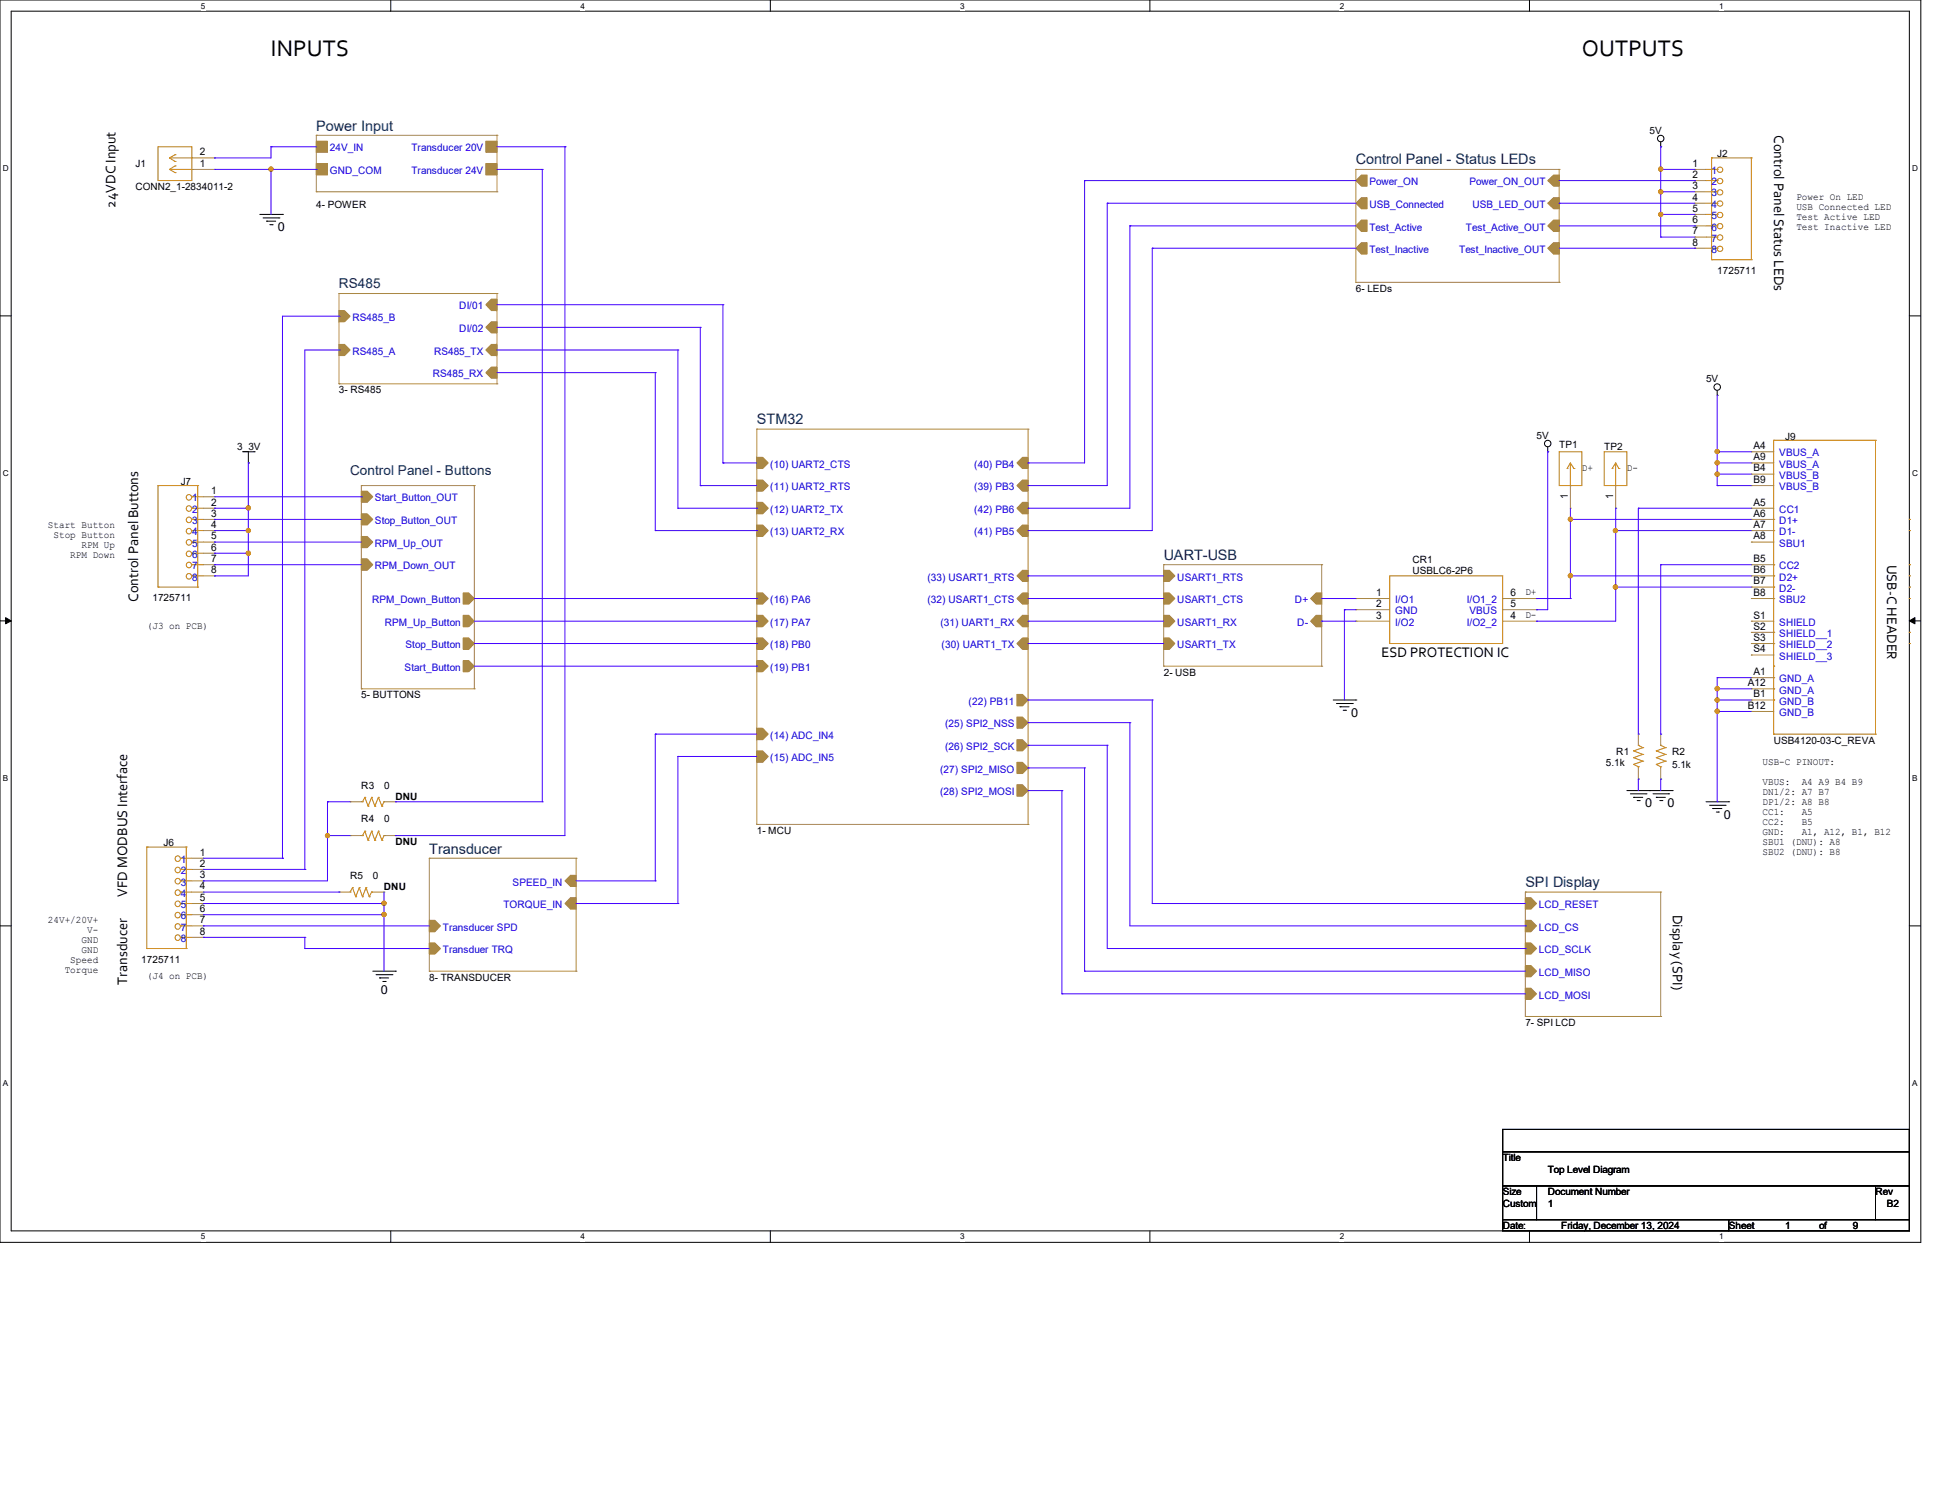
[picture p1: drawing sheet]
<svg xmlns="http://www.w3.org/2000/svg" width="279mm" height="216mm" viewBox="0 0 279 216" stroke-linecap="round" stroke-linejoin="round" font-family="sans-serif">
<path d="M0 0h276.4v178.8h-276.4zM1.6 1.6h273.1v175.6h-273.1z" fill="none" stroke="#000" stroke-width=".14"/>
<g fill="#fff">
<path d="M28.9 .2h.6v1.3h-.6z"/>
<path d="M28.9 177.3h.6v1.3h-.6z"/>
</g>
<path d="M56.2 0v1.6M56.2 177.2v1.6" fill="none" stroke="#000" stroke-width=".14"/>
<g fill="#fff">
<path d="M83.5 .2h.6v1.3h-.6z"/>
<path d="M83.5 177.3h.6v1.3h-.6z"/>
</g>
<path d="M110.8 0v1.6M110.8 177.2v1.6" fill="none" stroke="#000" stroke-width=".14"/>
<g fill="#fff">
<path d="M138.1 .2h.6v1.3h-.6z"/>
<path d="M138.1 177.3h.6v1.3h-.6z"/>
</g>
<path d="M165.4 0v1.6M165.4 177.2v1.6" fill="none" stroke="#000" stroke-width=".14"/>
<g fill="#fff">
<path d="M192.7 .2h.6v1.3h-.6z"/>
<path d="M192.7 177.3h.6v1.3h-.6z"/>
</g>
<path d="M220 0v1.6M220 177.2v1.6" fill="none" stroke="#000" stroke-width=".14"/>
<g fill="#fff">
<path d="M247.4 .2h.5v1.3h-.5z"/>
<path d="M247.4 177.3h.5v1.3h-.5z"/>
<path d="M.4 23.5h.8v1.3h-.8z"/>
<path d="M275.1 23.5h.8v1.3h-.8z"/>
<path d="M.4 67.4h.8v1.3h-.8z"/>
<path d="M275.1 67.4h.8v1.3h-.8z"/>
</g>
<path d="M0 45.5h1.6M274.7 45.5h1.6" fill="none" stroke="#000" stroke-width=".14"/>
<g fill="#fff">
<path d="M.4 111.3h.7v1.3h-.7z"/>
<path d="M275.1 111.3h.7v1.3h-.7z"/>
</g>
<path d="M0 89.4h1.6M274.7 89.4h1.6" fill="none" stroke="#000" stroke-width=".14"/>
<path d="M.8 88.9l.8 .5-.8 .4zM274.7 89.4l.8-.5v.9z" fill="#000" stroke="#000" stroke-width=".14"/>
<g fill="#fff">
<path d="M.4 155.2h.7v1.3h-.7z"/>
<path d="M275.1 155.2h.7v1.3h-.7z"/>
</g>
<g fill="none" stroke="#000" stroke-width=".14">
<path d="M37.4 30.9h3.2M37.8 31.4h2.3M38.4 31.8h.1M38.4 31.8h1.3M38.8 32.3h.4M39.2 32.3h.1M40.1 31.4h.1M40.6 30.9h.1M238.9 21.1h.1M238.9 20.4v.7M247.1 56.9h.1M247.1 56.2v.7"/>
<path d="M34.9 65h1.7M35.7 66.6h.1M35.7 65v1.6M36.6 65h.1M222.7 65h.1M222.7 64.3v.7M191.8 100.8h3.3M192.3 101.3h2.3M192.8 101.7h.1M192.8 101.7h1.3M193.3 102.2h.3M193.6 102.2h.1"/>
<path d="M194.6 101.3h.1M195.1 100.8h.1M234.1 113.8h6.5M234.6 114.3h2.2M235 114.8h.1M235 114.8h1.3M235.5 115.2h.3M235.8 115.2h.1M236.8 114.3h.1M237.3 113.8h.1M237.8 114.3h2.3M238.3 114.8h.1"/>
<path d="M238.3 114.8h1.3M238.8 115.2h.3M239.1 115.2h.1M240.1 114.3h.1M240.6 113.8h.1M245.4 115.4h3.3M246 115.9h2.2M246.4 116.4h.1M246.4 116.4h1.3M246.9 116.9h.3M247.2 116.9h.1M248.2 115.9h.1"/>
<path d="M248.7 115.4h.1M0 133.3h1.6M53.6 139.8h3.3M56.9 139.8h.1M274.7 133.3h1.6M54.1 140.3h2.3M54.6 140.8h.1M54.6 140.8h1.3M55.1 141.3h.3M55.4 141.3h.1M56.4 140.3h.1M216.2 162.6h58.5v3.2h-58.5z"/>
<path d="M216.2 165.8h58.5v4.9h-58.5zM216.2 170.7h4.9v4.9h-4.9zM216.2 175.6h32.5v1.6h-32.5zM221.1 170.7h48.7v4.9h-48.7zM248.7 175.6h26v1.6h-26zM269.8 170.7h4.9v4.9h-4.9z"/>
<circle cx="238.9" cy="19.9" r=".47"/>
<circle cx="247.1" cy="55.7" r=".47"/>
<circle cx="222.7" cy="63.8" r=".47"/>
</g>
<g fill="none" stroke="#cc8006" stroke-width=".14">
<path d="M22.7 21.1h4.9v4.9h-4.9zM24.4 24.4h3.2M24.4 22.7h3.2M24.4 24.4l.8 .4M24.4 22.7l.8 .5M25.2 24.8h.1M25.2 23.2h.1M25.2 23.9h.1M25.2 22.3h.1M25.2 23.9l-.8 .5M25.2 22.3l-.8 .4M27.6 24.4h.1"/>
<path d="M27.6 22.7h.1M245.4 24.4h1.7M245.4 26h1.7M245.4 27.6h1.7M245.4 29.3h1.7M245.4 30.9h1.7M245.4 32.5h1.7M245.4 34.1h1.7M245.4 35.7h1.7M246.3 22.7h.1M246.3 37.4h.1M246.3 22.7h5.7"/>
<path d="M246.3 22.7v14.7M246.3 37.4h5.7M247.1 24.4h.1M247.1 26h.1M247.1 27.6h.1M247.1 29.3h.1M247.1 30.9h.1M247.1 32.5h.1M247.1 34.1h.1M247.1 35.7h.1M252 37.4h.1M252 22.7h.1"/>
<path d="M252 22.7v14.7M22.7 69.9h.1M22.7 69.9h5.7M22.7 69.9v14.6M27.6 71.5h.1M27.6 73.2h.1M27.6 74.8h.1M27.6 76.4h.1M27.6 78h.1M27.6 79.6h.1M27.6 71.5h1.7M27.6 73.2h1.7"/>
<path d="M27.6 74.8h1.7M27.6 76.4h1.7M27.6 78h1.7M27.6 79.6h1.7M28.4 69.9h.1M28.4 69.9v14.6M224.3 65h3.3v4.9h-3.3zM225.5 67.4h.1M225.9 69.9h.1M225.9 66.6v3.3M225.9 66.6l-.4 .8M225.9 66.6l.5 .8"/>
<path d="M226.4 67.4h.1M230.8 65h3.3v4.9h-3.3zM231.9 67.4h.1M232.5 69.9h.1M232.5 66.6v3.3M232.5 66.6l-.6 .8M232.5 66.6l.4 .8M232.9 67.4h.1M255.2 63.4h.1M255.2 74.8h.1M255.2 76.4h.1M255.2 63.4h14.6"/>
<path d="M255.2 63.4v42.3M269.8 63.4h.1M269.8 63.4v42.3M274.7 74.8h.1M274.7 76.4h.1M22.7 84.5h.1M22.7 84.5h5.7M27.6 81.3h.1M27.6 82.9h.1M27.6 81.3h1.7M27.6 82.9h1.7M28.4 84.5h.1"/>
<path d="M199.9 82.9h16.3v9.7h-16.3zM255.2 91h.1M255.2 82.9h.1M255.2 81.3h.1M255.2 86.1h.1M255.2 84.5h.1M255.2 95.9h.1M255.2 92.6h.1M255.2 97.5h.1M255.2 99.1h.1M274.7 91h.1M274.7 84.5h.1"/>
<path d="M274.7 86.1h.1M274.7 81.3h.1M274.7 82.9h.1M274.7 92.6h.1M52 115.4h.2M52.2 115.4h.1M52.5 114.8h.1M52.5 119.6h.1M52.5 114.8l-.3 .6M52.5 114.8l.5 1.2M52.5 119.6l-.3 .7M52.5 119.6l.5 1.3"/>
<path d="M53 116h.1M53.5 114.8h.1M53.5 119.6h.1M53.5 114.8l-.5 1.2M53.5 114.8l.4 1.2M53.5 119.6l-.5 1.3M53.5 119.6l.4 1.3M53.9 116h.1M54.4 114.8h.1M54.4 119.6h.1M54.4 114.8l-.5 1.2M54.4 114.8l.5 1.2"/>
<path d="M54.4 119.6l-.5 1.3M54.4 119.6l.5 1.3M54.9 116h.1M55.2 115.4h.1M55.2 115.4l-.3 .6M235 110h.1M235 109.1h.1M235 108.1h.1M235 110l.7 .4M235 109.1l1.3 .5M235 108.1l1.3 .5M235.7 107.3h.1"/>
<path d="M235.7 110.4h.1M235.7 107.3l.6 .3M235.7 110.4v.1M236.3 109.6h.1M236.3 108.6h.1M236.3 107.6h.1M236.3 109.6l-1.3 .4M236.3 108.6l-1.3 .5M236.3 107.6l-1.3 .5M238.3 110h.1M238.3 109.1h.1M238.3 108.1h.1"/>
<path d="M238.3 110l.6 .4M238.3 109.1l1.3 .5M238.3 108.1l1.3 .5M238.9 107.3h.1M238.9 110.4h.1M238.9 107.3l.7 .3M238.9 110.4v.1M239.6 109.6h.1M239.6 108.6h.1M239.6 107.6h.1M239.6 109.6l-1.3 .4M239.6 108.6l-1.3 .5"/>
<path d="M239.6 107.6l-1.3 .5M255.2 105.7h.1M255.2 100.8h.1M255.2 105.7h14.6M269.8 105.7h.1M21.1 136.5h.1M21.1 121.9h.1M21.1 121.9h5.7M21.1 136.5h5.7M21.1 121.9v14.6M26 123.5h.1M26 125.1h.1"/>
<path d="M26 126.8h.1M26 128.4h.1M26 130h.1M26 131.7h.1M26 133.3h.1M26 134.9h.1M26 123.5h1.6M26 125.1h1.6M26 126.8h1.6M26 128.4h1.6M26 130h1.6M26 131.7h1.6"/>
<path d="M26 133.3h1.6M26 134.9h1.6M26.8 121.9h.1M26.8 136.5h.1M26.8 121.9v14.6M50.4 128.4h.1M50.7 127.8h.1M50.7 127.8l.5 1.3M50.7 127.8l-.3 .6M51.2 129.1h.1M51.7 127.8h.1M51.7 127.8l.5 1.3"/>
<path d="M51.7 127.8l-.5 1.3M52 120.3h.2M52.2 129.1h.1M52.2 120.3h.1M52.7 127.8h.1M52.7 127.8l.4 1.3M52.7 127.8l-.5 1.3M53 120.9h.1M53.1 129.1h.1M53.5 128.4h.1M53.5 128.4l-.4 .7M53.9 120.9h.1"/>
<path d="M54.9 120.9h.1M55.2 120.3h.1M55.2 120.3l-.3 .6"/>
<circle cx="247.5" cy="34.2" r=".39"/>
<circle cx="247.5" cy="35.8" r=".39"/>
<circle cx="247.5" cy="27.7" r=".39"/>
<circle cx="247.5" cy="30.9" r=".39"/>
<circle cx="247.5" cy="32.6" r=".39"/>
<circle cx="247.5" cy="24.4" r=".39"/>
<circle cx="247.5" cy="26.1" r=".39"/>
<circle cx="247.5" cy="29.3" r=".39"/>
<circle cx="27.2" cy="79.7" r=".39"/>
<circle cx="27.2" cy="76.5" r=".39"/>
<circle cx="27.2" cy="71.6" r=".39"/>
<circle cx="27.2" cy="73.2" r=".39"/>
<circle cx="27.2" cy="78.1" r=".39"/>
<circle cx="27.2" cy="74.8" r=".39"/>
<circle cx="27.2" cy="81.3" r=".39"/>
<circle cx="27.2" cy="83" r=".39"/>
<circle cx="25.6" cy="135" r=".39"/>
<circle cx="25.6" cy="123.6" r=".39"/>
<circle cx="25.6" cy="128.5" r=".39"/>
<circle cx="25.6" cy="125.2" r=".39"/>
<circle cx="25.6" cy="130.1" r=".39"/>
<circle cx="25.6" cy="126.8" r=".39"/>
<circle cx="25.6" cy="133.4" r=".39"/>
<circle cx="25.6" cy="131.7" r=".39"/>
</g>
<g fill="none" stroke="#a84" stroke-width=".14">
<path d="M45.5 19.5h.1M45.5 19.5h26M45.5 19.5v8.1M71.5 19.5h.1M71.5 19.5v8.1M27.6 24.4h3.3M27.6 22.7h3.3M30.9 24.4h.1M30.9 22.7h.1M45.5 27.6h.1M45.5 27.6h26M71.5 27.6h.1"/>
<path d="M195.1 24.4h.1M195.1 24.4h29.2M195.1 24.4v16.2M224.3 24.4h.1M224.3 24.4v16.2M243.8 24.4h.1M243.8 26h.1M243.8 27.6h.1M243.8 29.3h.1M243.8 30.9h.1M243.8 32.5h.1M243.8 34.1h.1"/>
<path d="M243.8 35.7h.1M243.8 24.4h1.6M243.8 27.6h1.6M243.8 26h1.6M243.8 29.3h1.6M243.8 30.9h1.6M243.8 32.5h1.6M243.8 34.1h1.6M243.8 35.7h1.6M48.8 55.2h.1M48.8 42.2h.1M48.8 42.2h22.7"/>
<path d="M48.8 55.2h22.7M48.8 42.2v13M71.5 42.2h.1M71.5 55.2h.1M71.5 42.2v13M195.1 40.6h.1M195.1 40.6h29.2M224.3 40.6h.1M29.3 74.8h1.6M29.3 73.2h1.6M29.3 78h1.6M29.3 76.4h1.6"/>
<path d="M29.3 71.5h1.6M29.3 79.6h1.6M30.9 71.5h.1M30.9 73.2h.1M30.9 74.8h.1M30.9 76.4h.1M30.9 78h.1M30.9 79.6h.1M52 69.9h.1M52 69.9h16.2M52 69.9v29.2M68.2 69.9h.1"/>
<path d="M68.2 69.9v29.2M108.9 61.8h.1M108.9 61.8h39M108.9 61.8v56.9M147.9 61.8h.1M147.9 61.8v56.9M225.9 73.2h.1M225.9 69.9v3.3M232.5 73.2h.1M232.5 69.9v3.3M252 65h.1M252 74.8h.1"/>
<path d="M252 73.2h.1M252 78h.1M252 76.4h.1M252 68.2h.1M252 66.6h.1M252 69.9h.1M252 65h3.2M252 74.8h3.2M252 73.2h3.2M252 78h3.2M252 76.4h3.2M252 68.2h3.2"/>
<path d="M252 66.6h3.2M252 69.9h3.2M29.3 82.9h1.6M29.3 81.3h1.6M30.9 81.3h.1M30.9 82.9h.1M52 99.1h.1M52 99.1h16.2M68.2 99.1h.1M167.4 95.9h.1M167.4 81.3h.1M167.4 81.3h22.8"/>
<path d="M167.4 95.9h22.8M167.4 81.3v14.6M190.2 81.3h.1M190.2 95.9h.1M190.2 81.3v14.6M195.1 86.1h.1M195.1 87.8h.1M195.1 89.4h.1M195.1 89.4h4.8M195.1 86.1h4.8M195.1 87.8h4.8M216.2 89.4h4.9"/>
<path d="M216.2 86.1h4.9M216.2 87.8h4.9M221.1 89.4h.1M221.1 87.8h.1M221.1 86.1h.1M252 97.5h.1M252 89.4h.1M252 82.9h.1M252 81.3h.1M252 86.1h.1M252 84.5h.1M252 99.1h.1"/>
<path d="M252 91h.1M252 92.6h.1M252 94.3h.1M252 97.5h3.2M252 89.4h3.2M252 82.9h3.2M252 81.3h3.2M252 86.1h3.2M252 84.5h3.2M252 99.1h3.2M252 91h3.2M252 92.6h3.2"/>
<path d="M252 94.3h3.2M50.4 115.4h.1M50.4 115.4h1.6M55.2 115.4h1.7M56.9 115.4h.1M108.9 118.7h.1M108.9 118.7h39M147.9 118.7h.1M235.7 105.7h.1M235.7 112.1h.1M235.7 105.7v1.6M235.7 110.5v1.6"/>
<path d="M238.9 105.7h.1M238.9 112.1h.1M238.9 105.7v1.6M238.9 110.5v1.6M252 100.8h.1M252 102.4h.1M252 100.8h3.2M252 102.4h3.2M27.6 128.4h1.7M27.6 123.5h1.7M27.6 125.1h1.7M27.6 126.8h1.7"/>
<path d="M27.6 130h1.7M27.6 131.7h1.7M27.6 133.3h1.7M27.6 134.9h1.7M29.3 123.5h.1M29.3 125.1h.1M29.3 126.8h.1M29.3 128.4h.1M29.3 130h.1M29.3 131.7h.1M29.3 133.3h.1M29.3 134.9h.1"/>
<path d="M48.8 128.4h.1M48.8 128.4h1.6M50.4 120.3h.1M50.4 120.3h1.6M53.6 128.4h1.6M55.2 128.4h.1M55.2 120.3h1.7M56.9 120.3h.1M61.8 139.8h.1M61.8 123.5h.1M61.8 123.5h21.1M61.8 139.8h21.1"/>
<path d="M61.8 123.5v16.3M82.9 123.5h.1M82.9 139.8h.1M82.9 123.5v16.3M219.5 128.4h.1M219.5 128.4h19.4M219.5 128.4v17.9M238.9 128.4h.1M238.9 128.4v17.9M219.5 146.3h.1M219.5 146.3h19.4M238.9 146.3h.1"/>
</g>
<g fill="#a84" stroke="#a84" stroke-width=".14">
<path d="M108.9 65.8h.8l.8 .8-.8 .8h-.8z" fill-rule="evenodd"/>
<path d="M108.9 69.1h.8l.8 .8-.8 .8h-.8z" fill-rule="evenodd"/>
<path d="M108.9 72.3h.8l.8 .9-.8 .8h-.8z" fill-rule="evenodd"/>
<path d="M108.9 75.6h.8l.8 .8-.8 .8h-.8z" fill-rule="evenodd"/>
<path d="M146.3 92.6l.8-.8h.8v1.7h-.8z" fill-rule="evenodd"/>
<path d="M147.1 88.6h.8v1.6h-.8l-.8-.8z" fill-rule="evenodd"/>
<path d="M147.1 85.3h.8v1.7h-.8l-.8-.9z" fill-rule="evenodd"/>
<path d="M147.1 82.1h.8v1.6h-.8l-.8-.8z" fill-rule="evenodd"/>
<path d="M147.1 69.1h.8v1.6h-.8l-.8-.8z" fill-rule="evenodd"/>
<path d="M147.1 65.8h.8v1.6h-.8l-.8-.8z" fill-rule="evenodd"/>
<path d="M147.1 75.6h.8v1.6h-.8l-.8-.8z" fill-rule="evenodd"/>
<path d="M147.1 72.3h.8v1.7h-.8l-.8-.8z" fill-rule="evenodd"/>
<path d="M108.9 104.8h.8l.8 .9-.8 .8h-.8z" fill-rule="evenodd"/>
<path d="M108.9 108.1h.8l.8 .8-.8 .8h-.8z" fill-rule="evenodd"/>
<path d="M146.3 106.5h.8l.8 .8-.8 .8h-.8z" fill-rule="evenodd"/>
<path d="M146.3 103.2h.8l.8 .8-.8 .8h-.8z" fill-rule="evenodd"/>
<path d="M146.3 109.7h.8l.8 .8-.8 .8h-.8z" fill-rule="evenodd"/>
<path d="M146.3 112.9h.8l.8 .9-.8 .8h-.8z" fill-rule="evenodd"/>
<path d="M146.3 99.9h.8l.8 .9-.8 .8h-.8z" fill-rule="evenodd"/>
<path d="M108.9 85.3h.8l.8 .8-.8 .9h-.8z" fill-rule="evenodd"/>
<path d="M108.9 88.6h.8l.8 .8-.8 .8h-.8z" fill-rule="evenodd"/>
<path d="M108.9 91.8h.8l.8 .8-.8 .9h-.8z" fill-rule="evenodd"/>
<path d="M108.9 95.1h.8l.8 .8-.8 .8h-.8z" fill-rule="evenodd"/>
<path d="M219.5 129.2h.8l.8 .8-.8 .9h-.8z" fill-rule="evenodd"/>
<path d="M219.5 132.5h.8l.8 .8-.8 .8h-.8z" fill-rule="evenodd"/>
<path d="M219.5 135.7h.8l.8 .8-.8 .8h-.8z" fill-rule="evenodd"/>
<path d="M219.5 142.2h.8l.8 .8-.8 .8h-.8z" fill-rule="evenodd"/>
<path d="M219.5 139h.8l.8 .8-.8 .8h-.8z" fill-rule="evenodd"/>
<path d="M167.4 88.6h.8l.8 .8-.8 .8h-.8z" fill-rule="evenodd"/>
<path d="M167.4 85.3h.8l.8 .8-.8 .9h-.8z" fill-rule="evenodd"/>
<path d="M167.4 91.8h.8l.8 .8-.8 .9h-.8z" fill-rule="evenodd"/>
<path d="M167.4 82.1h.8l.8 .8-.8 .8h-.8z" fill-rule="evenodd"/>
<path d="M189.4 85.3h.8v1.7h-.8l-.8-.9z" fill-rule="evenodd"/>
<path d="M189.4 88.6h.8v1.6h-.8l-.8-.8z" fill-rule="evenodd"/>
<path d="M69.9 53.6l.8-.8h.8v1.6h-.8z" fill-rule="evenodd"/>
<path d="M69.9 43.9l.8-.8h.8v1.6h-.8z" fill-rule="evenodd"/>
<path d="M48.8 44.7h.8l.8 .8-.8 .8h-.8z" fill-rule="evenodd"/>
<path d="M69.9 47.1l.8-.8h.8v1.6h-.8z" fill-rule="evenodd"/>
<path d="M69.9 50.4l.8-.8h.8v1.6h-.8z" fill-rule="evenodd"/>
<path d="M48.8 49.6h.8l.8 .8-.8 .8h-.8z" fill-rule="evenodd"/>
<path d="M82.1 126h.8v1.6h-.8l-.8-.8z" fill-rule="evenodd"/>
<path d="M82.1 129.2h.8v1.7h-.8l-.8-.9z" fill-rule="evenodd"/>
<path d="M61.8 132.5h.8l.8 .8-.8 .8h-.8z" fill-rule="evenodd"/>
<path d="M61.8 135.7h.8l.8 .8-.8 .8h-.8z" fill-rule="evenodd"/>
<path d="M66.6 91.8h.8l.8 .8-.8 .9h-.8z" fill-rule="evenodd"/>
<path d="M66.6 88.6h.8l.8 .8-.8 .8h-.8z" fill-rule="evenodd"/>
<path d="M66.6 85.3h.8l.8 .8-.8 .9h-.8z" fill-rule="evenodd"/>
<path d="M66.6 95.1h.8l.8 .8-.8 .8h-.8z" fill-rule="evenodd"/>
<path d="M52 74h.8l.8 .8-.8 .8h-.8z" fill-rule="evenodd"/>
<path d="M52 70.7h.8l.8 .8-.8 .8h-.8z" fill-rule="evenodd"/>
<path d="M52 77.2h.8l.8 .8-.8 .8h-.8z" fill-rule="evenodd"/>
<path d="M52 80.4h.8l.8 .9-.8 .8h-.8z" fill-rule="evenodd"/>
<path d="M45.5 20.3h1.6v1.6h-1.6z" fill-rule="evenodd"/>
<path d="M45.5 23.5h1.6v1.7h-1.6z" fill-rule="evenodd"/>
<path d="M69.9 23.5h1.6v1.7h-1.6z" fill-rule="evenodd"/>
<path d="M69.9 20.3h1.6v1.6h-1.6z" fill-rule="evenodd"/>
<path d="M195.9 28.4h.8v1.7h-.8l-.8-.8z" fill-rule="evenodd"/>
<path d="M195.9 34.9h.8v1.7h-.8l-.8-.9z" fill-rule="evenodd"/>
<path d="M195.9 25.2h.8v1.6h-.8l-.8-.8z" fill-rule="evenodd"/>
<path d="M195.9 31.7h.8v1.6h-.8l-.8-.8z" fill-rule="evenodd"/>
<path d="M222.7 29.3l.8-.9h.8v1.7h-.8z" fill-rule="evenodd"/>
<path d="M222.7 26l.8-.8h.8v1.6h-.8z" fill-rule="evenodd"/>
<path d="M222.7 35.7l.8-.8h.8v1.7h-.8z" fill-rule="evenodd"/>
<path d="M222.7 32.5l.8-.8h.8v1.6h-.8z" fill-rule="evenodd"/>
</g>
<g fill="none" stroke="#4200ff" stroke-width=".14">
<path d="M30.9 22.7h.1M30.9 24.4h14.6M39 24.4h.1M39 21.1h.1M39 21.1v1.6h-8.1M39 24.4v6.5M39 21.1h6.5M45.5 24.4h.1M71.5 24.4h6.5M71.5 21.1h9.8M78 24.4h.1M78 24.4v91"/>
<path d="M81.3 21.1h.1M81.3 21.1v99.2h-24.4M156 26h.1M156 26h39.1M156 26v40.6h-8.1M159.3 29.3h.1M159.3 29.3h35.8M159.3 29.3v40.6h-11.4M162.6 32.5h.1M162.6 32.5h32.5M162.6 32.5v40.7h-14.7M165.8 35.7h.1"/>
<path d="M165.8 35.7h29.3M165.8 35.7v40.7h-17.9M224.3 29.3h.1M224.3 26h19.5M224.3 29.3h19.5M224.3 32.5h19.5M224.3 35.7h19.5M238.9 21.1h.1M238.9 34.1h.1M238.9 30.9h.1M238.9 27.6h.1M238.9 24.4h.1"/>
<path d="M238.9 24.4h4.9M238.9 21.1v13M238.9 34.1h4.9M238.9 30.9h4.9M238.9 27.6h4.9M243.8 26h.1M243.8 32.5h.1M243.8 35.7h.1M48.8 45.5h.1M48.8 50.4h.1M48.8 50.4h-4.9v74.7M48.8 45.5h-8.2v78"/>
<path d="M71.5 43.9h32.5M71.5 47.1h29.3M71.5 50.4h26M71.5 53.6h22.8M94.3 53.6h.1M94.3 53.6v22.8M97.5 50.4h.1M97.5 50.4v22.8M100.8 47.1h.1M100.8 47.1v22.8M104 43.9h.1M104 43.9v22.7"/>
<path d="M247.1 56.9v13M30.9 73.2h.1M30.9 76.4h.1M30.9 79.6h.1M30.9 74.8h.1M30.9 78h.1M30.9 73.2h4.8M30.9 76.4h4.8M30.9 79.6h4.8M30.9 74.8h21.1M30.9 71.5h21.1M30.9 78h21.1"/>
<path d="M35.7 66.6h.1M35.7 73.2h.1M35.7 76.4h.1M35.7 79.6h.1M35.7 66.6v16.3h-4.8M52 71.5h.1M94.3 76.4h.1M94.3 76.4h14.6M97.5 73.2h.1M97.5 73.2h11.4M100.8 69.9h.1M100.8 69.9h8.1"/>
<path d="M104 66.6h.1M104 66.6h4.9M108.9 73.2h.1M108.9 76.4h.1M147.9 66.6h.1M147.9 69.9h.1M147.9 73.2h.1M147.9 76.4h.1M222.7 65h.1M222.7 65v22.8h-1.6M225.9 74.8h.1M225.9 73.2v12.9"/>
<path d="M225.9 74.8h26.1M232.5 73.2h.1M232.5 76.4h.1M232.5 76.4h19.5M232.5 73.2v16.2h-11.4M235.7 73.2h.1M235.7 73.2h16.3M235.7 73.2v32.5M247.1 65h.1M247.1 66.6h.1M247.1 68.2h.1M247.1 69.9h.1"/>
<path d="M247.1 69.9h4.9M247.1 66.6h4.9M247.1 65h4.9M247.1 68.2h4.9M30.9 82.9h.1M30.9 81.3h.1M30.9 81.3h21.1M68.2 95.9h40.7M68.2 92.6h40.7M68.2 89.4h40.7M68.2 86.1h40.7M108.9 95.9h.1"/>
<path d="M108.9 92.6h.1M108.9 89.4h.1M108.9 86.1h.1M147.9 82.9h.1M147.9 86.1h.1M147.9 89.4h.1M147.9 92.6h.1M147.9 82.9h19.5M147.9 92.6h19.5M147.9 89.4h19.5M147.9 86.1h19.5M190.2 86.1h.1"/>
<path d="M190.2 89.4h.1M190.2 89.4h4.9M190.2 86.1h4.9M193.4 87.8h.1M193.4 87.8h1.7M193.4 87.8v13M221.1 86.1h.1M221.1 87.8h.1M221.1 89.4h.1M221.1 86.1h4.8M225.9 82.9h.1M225.9 86.1h.1"/>
<path d="M225.9 82.9h26.1M232.5 84.5h.1M232.5 84.5h19.5M238.9 81.3h.1M238.9 81.3v24.4M238.9 81.3h13.1M247.1 97.5h.1M247.1 99.1h.1M247.1 97.5v17.9M247.1 97.5h4.9M247.1 99.1h4.9M47.1 115.4h.1"/>
<path d="M47.1 115.4v11.4h-17.8M47.1 115.4h3.3M56.9 115.4h.1M56.9 115.4h21.1M78 115.4h.1M94.3 105.7h.1M94.3 105.7v21.1M94.3 105.7h14.6M97.5 108.9h.1M97.5 108.9v21.1M97.5 108.9h11.4M147.9 113.8h.1"/>
<path d="M147.9 110.5h.1M147.9 107.3h.1M147.9 104h.1M147.9 100.8h.1M147.9 113.8h4.9M147.9 110.5h8.1M147.9 107.3h11.4M147.9 104h14.7M147.9 100.8h17.9M152.8 113.8h.1M152.8 113.8v29.2M156 110.5h.1"/>
<path d="M156 110.5v29.3M159.3 107.3h.1M159.3 107.3v29.2h60.2M162.6 104h.1M162.6 104v29.3h56.9M165.8 100.8h.1M165.8 100.8v29.2M235.7 105.7h.1M235.7 112.1h.1M235.7 112.1v1.7M238.9 105.7h.1M238.9 112.1h.1"/>
<path d="M238.9 112.1v1.7M247.1 100.8h.1M247.1 102.4h.1M247.1 115.4h.1M247.1 100.8h4.9M247.1 102.4h4.9M29.3 133.3h.1M29.3 126.8h.1M29.3 134.9h.1M29.3 133.3h32.5M29.3 128.4h19.5M29.3 131.7h25.9"/>
<path d="M29.3 130h25.9M29.3 134.9h14.6M29.3 123.5h11.3M29.3 125.1h14.6M40.6 123.5h.1M43.9 134.9h.1M43.9 136.5h.1M43.9 125.1h.1M43.9 134.9v1.6M43.9 136.5h17.9M47.1 120.3h.1M47.1 120.3h3.3"/>
<path d="M48.8 128.4h.1M55.2 131.7h.1M55.2 130h.1M55.2 128.4v11.4M56.9 120.3h.1M82.9 126.8h11.4M82.9 130h14.6M94.3 126.8h.1M97.5 130h.1M156 139.8h.1M156 139.8h63.5M165.8 130h.1"/>
<path d="M165.8 130h53.7M219.5 133.3h.1M219.5 136.5h.1M152.8 143h.1M152.8 143h66.7"/>
</g>
<g fill="#f00" stroke="#f00" stroke-width=".14">
<circle cx="39" cy="24.3" r=".3"/>
<circle cx="238.9" cy="24.3" r=".3"/>
<circle cx="238.9" cy="30.9" r=".3"/>
<circle cx="238.9" cy="27.6" r=".3"/>
<circle cx="35.7" cy="73.1" r=".3"/>
<circle cx="35.7" cy="76.4" r=".3"/>
<circle cx="35.7" cy="79.6" r=".3"/>
<circle cx="55.2" cy="131.6" r=".3"/>
<circle cx="55.2" cy="130" r=".3"/>
<circle cx="247.1" cy="65" r=".3"/>
<circle cx="247.1" cy="99.1" r=".3"/>
<circle cx="247.1" cy="100.8" r=".3"/>
<circle cx="247.1" cy="102.4" r=".3"/>
<circle cx="247.1" cy="66.6" r=".3"/>
<circle cx="247.1" cy="68.2" r=".3"/>
<circle cx="232.4" cy="76.4" r=".3"/>
<circle cx="232.4" cy="84.5" r=".3"/>
<circle cx="225.9" cy="74.7" r=".3"/>
<circle cx="225.9" cy="82.9" r=".3"/>
<circle cx="47.1" cy="120.3" r=".3"/>
</g>
<g font-size="3.4">
<text x="39" y="8.1">INPUTS</text>
<text x="227.6" y="8.1">OUTPUTS</text>
</g>
<g font-size="2.1" fill="#004040">
<text x="45.5" y="18.8">Power Input</text>
<text x="195.1" y="23.7">Control Panel - Status LEDs</text>
<text x="108.9" y="61">STM32</text>
<text x="167.4" y="80.6">UART-USB</text>
<text x="61.8" y="122.9">Transducer</text>
<text x="219.5" y="127.7">SPI Display</text>
</g>
<g font-size="2.1">
<text x="255.3" y="19.5" transform="rotate(90 255.3 19.5)">Control Panel Status LEDs</text>
<text x="16.6" y="29.9" transform="rotate(-90 16.6 29.9)">24VDC Input</text>
<text x="271.5" y="81.3" transform="rotate(90 271.5 81.3)">USB-C HEADER</text>
<text x="19.9" y="86.6" transform="rotate(-90 19.9 86.6)">Control Panel Buttons</text>
<text x="198.8" y="94.6">ESD PROTECTION IC</text>
<text x="18.3" y="129.1" transform="rotate(-90 18.3 129.1)">VFD MODBUS Interface</text>
<text x="240.7" y="131.7" transform="rotate(90 240.7 131.7)">Display (SPI)</text>
<text x="18.3" y="141.7" transform="rotate(-90 18.3 141.7)">Transducer</text>
</g>
<g font-size="2" fill="#004040">
<text x="48.8" y="41.4">RS485</text>
<text x="50.4" y="68.4">Control Panel - Buttons</text>
</g>
<g font-size="1.8">
<text x="40" y="33.3">0</text>
<text x="194.4" y="103.2">0</text>
<text x="236.7" y="116.2">0</text>
<text x="239.9" y="116.2">0</text>
<text x="248" y="117.8">0</text>
<text x="54.8" y="143">0</text>
</g>
<g font-size="1.5">
<text x="28.7" y="22.4">2</text>
<text x="28.7" y="24">1</text>
<text x="243.5" y="24">1</text>
<text x="243.5" y="25.6">2</text>
<text x="243.5" y="27.2">3</text>
<text x="243.5" y="28.9">4</text>
<text x="243.5" y="30.5">5</text>
<text x="243.5" y="32.1">6</text>
<text x="243.5" y="33.7">7</text>
<text x="243.5" y="35.3">8</text>
<text x="252.3" y="64.6">A4</text>
<text x="30.4" y="71.1">1</text>
<text x="225.6" y="71.8" transform="rotate(-90 225.6 71.8)">1</text>
<text x="232.1" y="71.8" transform="rotate(-90 232.1 71.8)">1</text>
<text x="252.3" y="67.9">B4</text>
<text x="252.3" y="66.3">A9</text>
<text x="252.3" y="69.5">B9</text>
<text x="30.4" y="72.8">2</text>
<text x="30.4" y="74.4">3</text>
<text x="30.4" y="76">4</text>
<text x="30.4" y="77.6">5</text>
<text x="252.3" y="74.4">A6</text>
<text x="252.3" y="72.8">A5</text>
<text x="252.3" y="77.6">A8</text>
<text x="252.3" y="76">A7</text>
<text x="30.4" y="79.2">6</text>
<text x="30.4" y="80.9">7</text>
<text x="30.4" y="82.5">8</text>
<text x="252.3" y="82.5">B6</text>
<text x="252.3" y="80.9">B5</text>
<text x="198" y="85.8">1</text>
<text x="198" y="87.4">2</text>
<text x="198" y="89">3</text>
<text x="217.3" y="89">4</text>
<text x="217.3" y="87.4">5</text>
<text x="217.3" y="85.8">6</text>
<text x="252.3" y="89">S1</text>
<text x="252.3" y="85.8">B8</text>
<text x="252.3" y="84.1">B7</text>
<text x="252.3" y="90.6">S2</text>
<text x="252.3" y="92.2">S3</text>
<text x="252.3" y="93.9">S4</text>
<text x="251.5" y="98.8">A12</text>
<text x="252.3" y="97.2">A1</text>
<text x="252.3" y="100.4">B1</text>
<text x="251.5" y="102">B12</text>
<text x="28.7" y="123.1">1</text>
<text x="28.7" y="124.8">2</text>
<text x="28.7" y="126.4">3</text>
<text x="28.7" y="128">4</text>
<text x="28.7" y="129.7">5</text>
<text x="28.7" y="131.3">6</text>
<text x="28.7" y="132.9">7</text>
<text x="28.7" y="134.5">8</text>
</g>
<g font-size="1.5" fill="#00c">
<text x="47.5" y="21.8">24V_IN</text>
<text x="59.2" y="21.8">Transducer 20V</text>
<text x="47.5" y="25.1">GND_COM</text>
<text x="59.2" y="25.1">Transducer 24V</text>
<text x="197" y="29.9">USB_Connected</text>
<text x="197" y="26.7">Power_ON</text>
<text x="211.4" y="26.7">Power_ON_OUT</text>
<text x="211.8" y="29.9">USB_LED_OUT</text>
<text x="246.3" y="25.1">1</text>
<text x="246.3" y="26.7">2</text>
<text x="246.3" y="28.3">3</text>
<text x="246.3" y="29.9">4</text>
<text x="197" y="33.2">Test_Active</text>
<text x="210.9" y="33.2">Test_Active_OUT</text>
<text x="246.3" y="31.5">5</text>
<text x="246.3" y="33.2">6</text>
<text x="246.3" y="34.8">7</text>
<text x="197" y="36.4">Test_Inactive</text>
<text x="209.9" y="36.4">Test_Inactive_OUT</text>
<text x="246.3" y="36.4">8</text>
<text x="50.7" y="46.2">RS485_B</text>
<text x="66.1" y="44.5">DI/01</text>
<text x="66.1" y="47.8">DI/02</text>
<text x="50.7" y="51.1">RS485_A</text>
<text x="62.4" y="51.1">RS485_TX</text>
<text x="62.3" y="54.3">RS485_RX</text>
<text x="256" y="65.7">VBUS_A</text>
<text x="110.8" y="67.3">(10) UART2_CTS</text>
<text x="110.8" y="70.6">(11) UART2_RTS</text>
<text x="140.2" y="70.6">(39) PB3</text>
<text x="140.2" y="67.3">(40) PB4</text>
<text x="256" y="68.9">VBUS_B</text>
<text x="256" y="67.3">VBUS_A</text>
<text x="256" y="70.6">VBUS_B</text>
<text x="27.6" y="72.2">1</text>
<text x="27.6" y="73.8">2</text>
<text x="27.6" y="75.4">3</text>
<text x="27.6" y="77">4</text>
<text x="53.9" y="75.4">Stop_Button_OUT</text>
<text x="53.9" y="72.2">Start_Button_OUT</text>
<text x="110.8" y="73.8">(12) UART2_TX</text>
<text x="110.8" y="77">(13) UART2_RX</text>
<text x="140.2" y="77">(41) PB5</text>
<text x="140.2" y="73.8">(42) PB6</text>
<text x="256" y="75.4">D1+</text>
<text x="256" y="73.8">CC1</text>
<text x="256" y="77">D1-</text>
<text x="27.6" y="78.7">5</text>
<text x="27.6" y="80.3">6</text>
<text x="27.6" y="82">7</text>
<text x="27.6" y="83.6">8</text>
<text x="53.9" y="78.7">RPM_Up_OUT</text>
<text x="53.9" y="82">RPM_Down_OUT</text>
<text x="133.4" y="83.6">(33) USART1_RTS</text>
<text x="169.4" y="83.6">USART1_RTS</text>
<text x="256" y="78.7">SBU1</text>
<text x="256" y="83.6">D2+</text>
<text x="256" y="82">CC2</text>
<text x="53.6" y="86.8">RPM_Down_Button</text>
<text x="110.8" y="86.8">(16) PA6</text>
<text x="133.4" y="86.8">(32) USART1_CTS</text>
<text x="169.4" y="86.8">USART1_CTS</text>
<text x="186.3" y="86.8">D+</text>
<text x="200.7" y="86.8">I/O1</text>
<text x="200.7" y="88.4">GND</text>
<text x="211" y="86.8">I/O1_2</text>
<text x="211.4" y="88.4">VBUS</text>
<text x="256" y="86.8">SBU2</text>
<text x="256" y="85.2">D2-</text>
<text x="55.4" y="90.1">RPM_Up_Button</text>
<text x="58.3" y="93.3">Stop_Button</text>
<text x="110.8" y="90.1">(17) PA7</text>
<text x="110.8" y="93.3">(18) PB0</text>
<text x="135.3" y="90.1">(31) UART1_RX</text>
<text x="135.5" y="93.3">(30) UART1_TX</text>
<text x="169.4" y="90.1">USART1_RX</text>
<text x="169.4" y="93.3">USART1_TX</text>
<text x="186.6" y="90.1">D-</text>
<text x="200.7" y="90.1">I/O2</text>
<text x="211" y="90.1">I/O2_2</text>
<text x="256" y="90.1">SHIELD</text>
<text x="256" y="91.7">SHIELD__1</text>
<text x="256" y="93.3">SHIELD__2</text>
<text x="256" y="95">SHIELD__3</text>
<text x="58.2" y="96.6">Start_Button</text>
<text x="110.8" y="96.6">(19) PB1</text>
<text x="139.4" y="101.4">(22) PB11</text>
<text x="256" y="98.2">GND_A</text>
<text x="256" y="101.4">GND_B</text>
<text x="256" y="99.8">GND_A</text>
<text x="110.8" y="106.3">(14) ADC_IN4</text>
<text x="136" y="108">(26) SPI2_SCK</text>
<text x="136" y="104.7">(25) SPI2_NSS</text>
<text x="256" y="103.1">GND_B</text>
<text x="110.8" y="109.6">(15) ADC_IN5</text>
<text x="135.3" y="111.2">(27) SPI2_MISO</text>
<text x="135.3" y="114.5">(28) SPI2_MOSI</text>
<text x="26" y="124.2">1</text>
<text x="26" y="125.8">2</text>
<text x="26" y="127.5">3</text>
<text x="26" y="129.1">4</text>
<text x="26" y="130.7">5</text>
<text x="72.4" y="130.7">TORQUE_IN</text>
<text x="73.7" y="127.5">SPEED_IN</text>
<text x="221.4" y="130.7">LCD_RESET</text>
<text x="26" y="132.3">6</text>
<text x="26" y="133.9">7</text>
<text x="26" y="135.6">8</text>
<text x="63.7" y="133.9">Transducer SPD</text>
<text x="63.7" y="137.2">Transduer TRQ</text>
<text x="221.4" y="133.9">LCD_CS</text>
<text x="221.4" y="137.2">LCD_SCLK</text>
<text x="221.4" y="143.7">LCD_MOSI</text>
<text x="221.4" y="140.5">LCD_MISO</text>
</g>
<g font-size="1.4">
<text x="237.3" y="19.2">5V</text>
<text x="247.1" y="22.6">J2</text>
<text x="19.5" y="24.1">J1</text>
<text x="19.5" y="27.3">CONN2_1-2834011-2</text>
<text x="45.5" y="29.9">4- POWER</text>
<text x="258.4" y="28.8">Power On LED</text>
<text x="258.4" y="30.2">USB Connected LED</text>
<text x="258.4" y="31.7">Test Active LED</text>
<text x="258.4" y="33.1">Test Inactive LED</text>
<text x="195.1" y="42">6- LEDs</text>
<text x="247.1" y="39.4">1725711</text>
<text x="48.8" y="56.6">3- RS485</text>
<text x="245.4" y="55">5V</text>
<text x="34.1" y="64.7">3_3V</text>
<text x="221.1" y="63.1">5V</text>
<text x="224.3" y="64.4">TP1</text>
<text x="230.8" y="64.7">TP2</text>
<text x="256.8" y="63.3">J9</text>
<text x="26" y="69.8">J7</text>
<text x="227.6" y="67.8">D+</text>
<text x="234.1" y="67.8">D-</text>
<text x="6.9" y="75.9">Start Button</text>
<text x="7.7" y="77.4">Stop Button</text>
<text x="10.1" y="80.3">RPM Down</text>
<text x="11.7" y="78.8">RPM Up</text>
<text x="203.2" y="81">CR1</text>
<text x="203.2" y="82.6">USBLC6-2P6</text>
<text x="21.9" y="86.5">1725711</text>
<text x="219.5" y="85.7">D+</text>
<text x="219.5" y="88.9">D-</text>
<text x="21.1" y="90.6">(J3 on PCB)</text>
<text x="52" y="100.5">5- BUTTONS</text>
<text x="167.4" y="97.2">2- USB</text>
<text x="255.2" y="107">USB4120-03-C_REVA</text>
<text x="52" y="113.5">R3</text>
<text x="55.3" y="113.5">0</text>
<text x="231.1" y="110.2">5.1k</text>
<text x="232.5" y="108.6">R1</text>
<text x="240.6" y="108.6">R2</text>
<text x="240.6" y="110.6">5.1k</text>
<text x="253.6" y="110.1">USB-C PINOUT:</text>
<text x="253.6" y="112.9">VBUS:</text>
<text x="259.2" y="112.9">A4 A9 B4 B9</text>
<text x="52" y="118.4">R4</text>
<text x="55.3" y="118.4">0</text>
<text x="56.9" y="115.1">DNU</text>
<text x="253.6" y="114.4">DN1/2: A7 B7</text>
<text x="253.6" y="115.8">DP1/2: A8 B8</text>
<text x="253.6" y="117.3">CC1:</text>
<text x="253.6" y="118.7">CC2:</text>
<text x="259.2" y="117.3">A5</text>
<text x="259.2" y="118.7">B5</text>
<text x="23.5" y="121.8">J6</text>
<text x="56.9" y="121.6">DNU</text>
<text x="108.9" y="120">1- MCU</text>
<text x="253.6" y="120.1">GND:</text>
<text x="253.6" y="121.6">SBU1 (DNU): A8</text>
<text x="253.6" y="123">SBU2 (DNU): B8</text>
<text x="259.2" y="120.1">A1, A12, B1, B12</text>
<text x="50.4" y="126.5">R5</text>
<text x="53.6" y="126.5">0</text>
<text x="55.2" y="128.1">DNU</text>
<text x="6.9" y="132.8">24V+/20V+</text>
<text x="11.7" y="135.7">GND</text>
<text x="11.7" y="137.2">GND</text>
<text x="12.5" y="134.3">V-</text>
<text x="9.3" y="140">Torque</text>
<text x="10.1" y="138.6">Speed</text>
<text x="20.3" y="138.6">1725711</text>
<text x="21.1" y="141">(J4 on PCB)</text>
<text x="61.8" y="141.1">8- TRANSDUCER</text>
<text x="219.5" y="147.7">7- SPI LCD</text>
<text x="216.2" y="167.1">Title</text>
<text x="216.2" y="172">Size</text>
<text x="216.2" y="173.7">Custom</text>
<text x="222.7" y="172">Document Number</text>
<text x="222.7" y="173.7">1</text>
<text x="222.7" y="168.8">Top Level Diagram</text>
<text x="269.8" y="172">Rev</text>
<text x="271.4" y="173.7">B2</text>
<text x="216.2" y="176.9">Date:</text>
<text x="224.6" y="176.9">Friday, December 13, 2024</text>
<text x="248.7" y="176.9">Sheet</text>
<text x="256.8" y="176.9">1</text>
<text x="261.7" y="176.9">of</text>
<text x="266.6" y="176.9">9</text>
</g>
<g font-size="1.2">
<text x="28.9" y="1.2">5</text>
<text x="83.5" y="1.2">4</text>
<text x="138.1" y="1.2">3</text>
<text x="192.7" y="1.2">2</text>
<text x="247.4" y="1.2">1</text>
<text x=".4" y="24.6">D</text>
<text x="275.1" y="24.6">D</text>
<text x=".4" y="68.5">C</text>
<text x="275.1" y="68.5">C</text>
<text x=".4" y="112.4">B</text>
<text x="275.1" y="112.4">B</text>
<text x=".4" y="156.3">A</text>
<text x="275.1" y="156.3">A</text>
<text x="28.9" y="178.4">5</text>
<text x="83.5" y="178.4">4</text>
<text x="138.1" y="178.4">3</text>
<text x="192.7" y="178.4">2</text>
<text x="247.4" y="178.4">1</text>
</g>
</svg>
